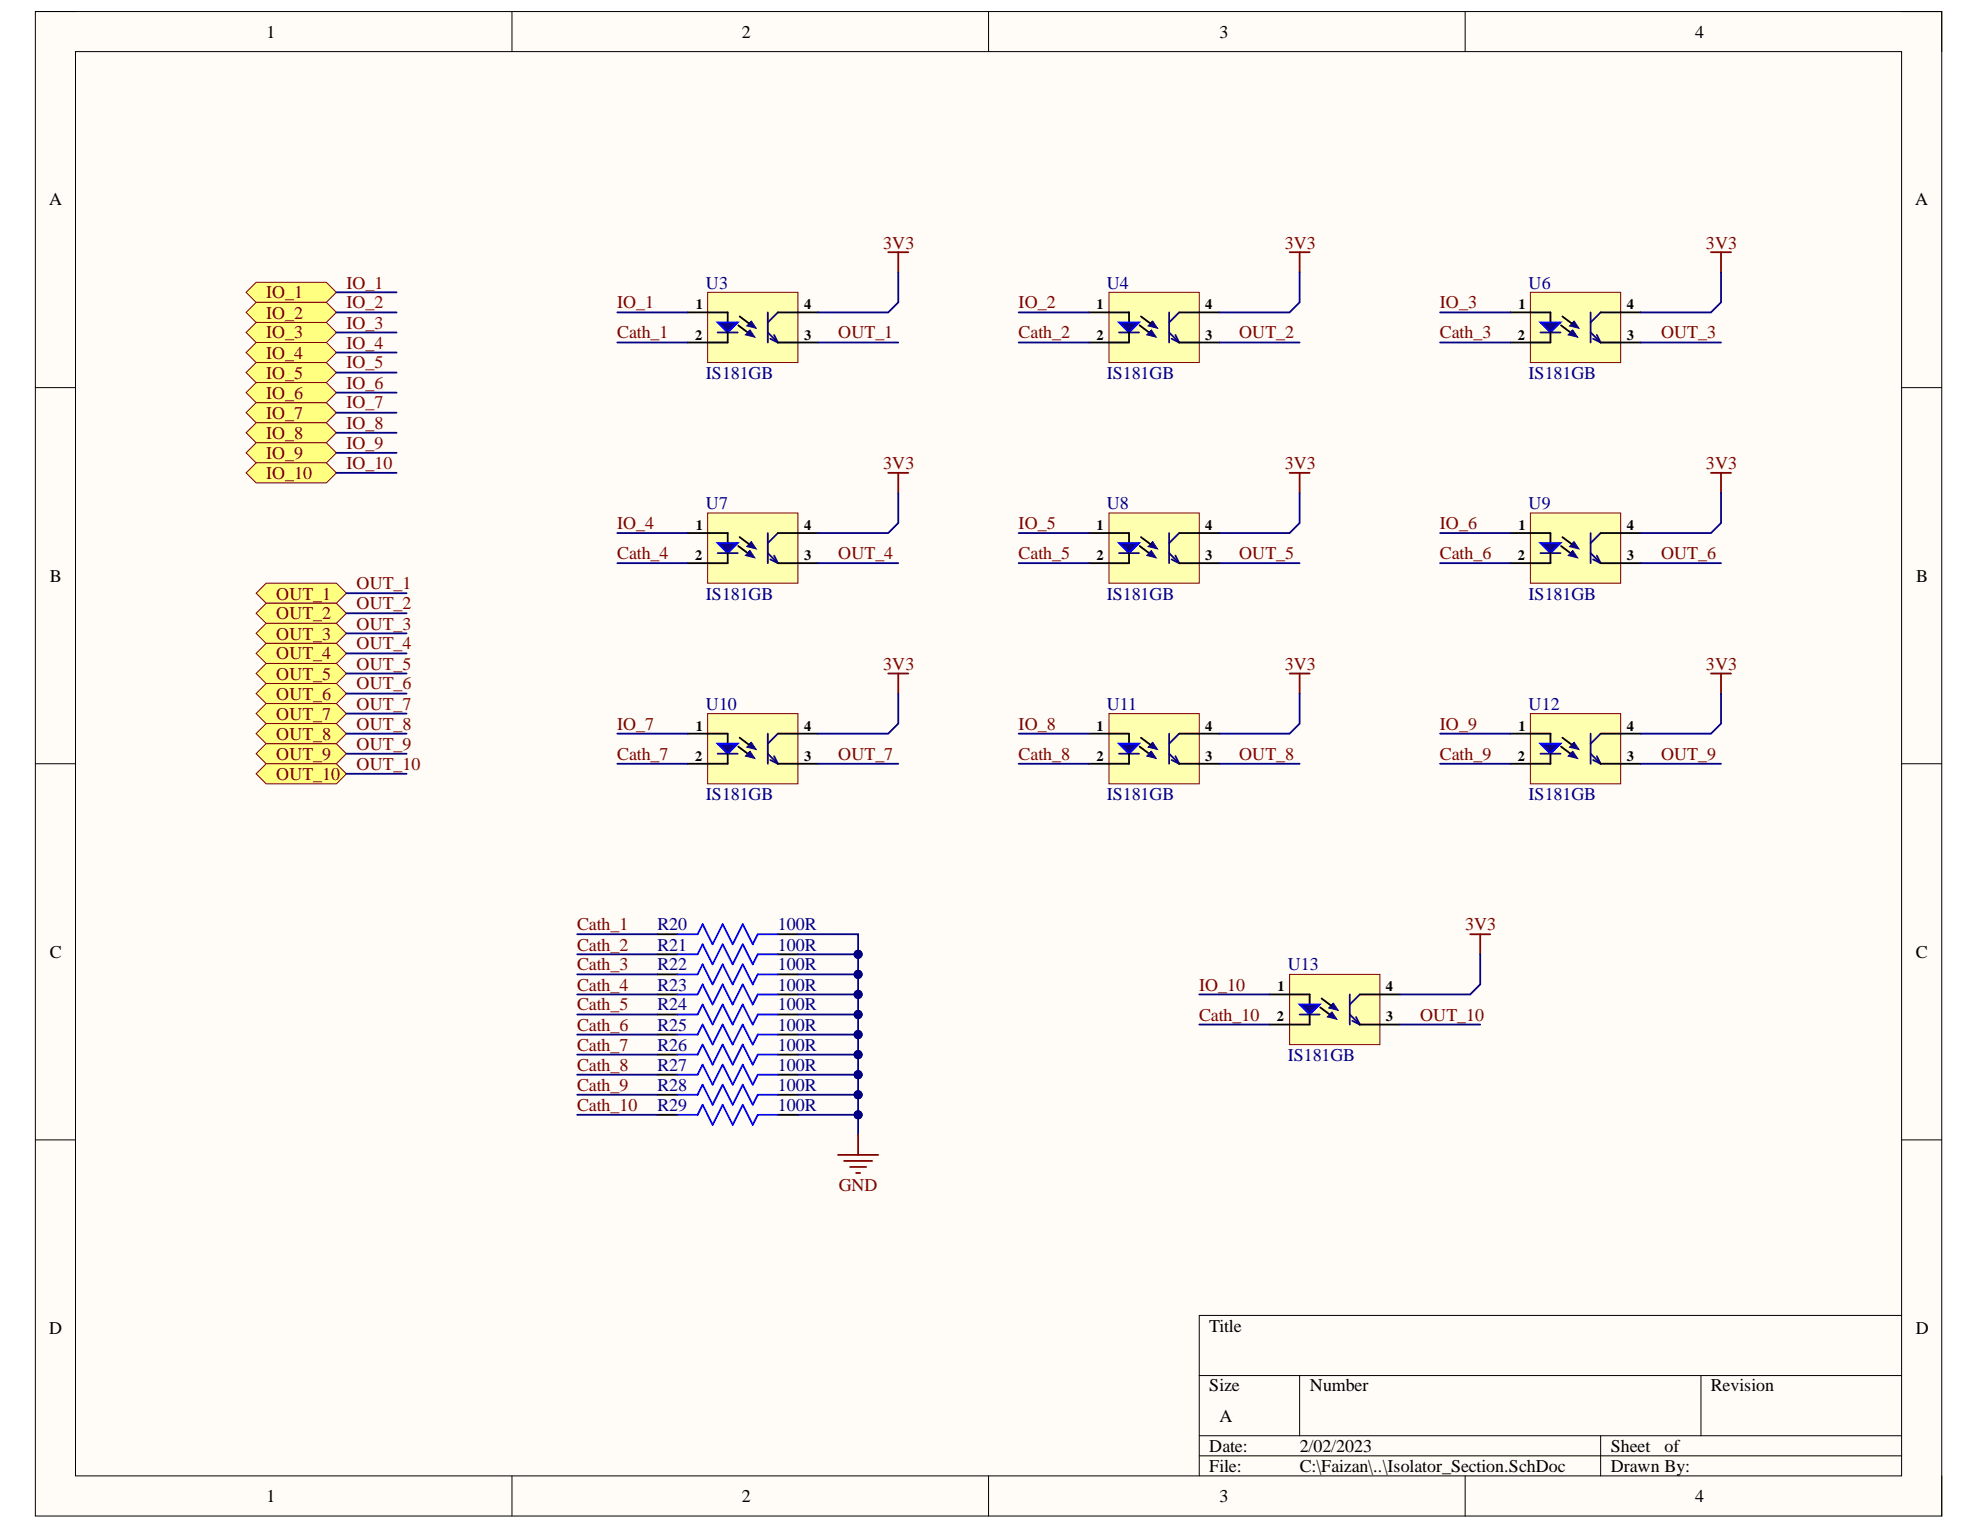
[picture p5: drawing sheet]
<svg xmlns="http://www.w3.org/2000/svg" width="279mm" height="216mm" viewBox="0 0 279 216" stroke-linecap="round" stroke-linejoin="round" font-family="sans-serif">
<path d="M5 1.6h269v212.3h-269z" fill-rule="evenodd" fill="#fffcf8"/>
<path d="M5 1.6h269v212.3h-269z" fill="none" stroke="#000" stroke-width=".14"/>
<path d="M10.7 7.3h257.6v201h-257.6z" fill-rule="evenodd" fill="#fffcf8"/>
<g fill="none" stroke="#000" stroke-width=".14">
<path d="M5 1.6h5.7M10.7 7.3h257.6v201h-257.6zM72.2 1.6v5.7M139.5 1.6v5.7M206.7 1.6v5.7M268.3 1.6h5.7v5.7M5 54.7h5.7M268.3 54.7h5.7M5 107.8h5.7M268.3 107.8h5.7M5 160.9h5.7M268.3 160.9h5.7"/>
<path d="M169.2 194.1h99.1M183.4 194.1v8.5M240 194.1v8.5M268.3 185.6h-99.1v22.7M72.2 208.3v5.6M139.5 208.3v5.6M169.2 202.6h99.1M169.2 205.4h99.1M206.7 208.3v5.6M225.9 202.6v5.7M274 208.3v5.6"/>
</g>
<path d="M99.9 41.3h12.7v9.9h-12.7z" fill-rule="evenodd" fill="#ffffb0"/>
<path d="M99.9 41.3h12.7v9.9h-12.7z" fill="none" stroke="#800000" stroke-width=".14"/>
<path d="M97 44.1h2.9M97 48.3h2.9M104.2 45.9l1.3 1" fill="none" stroke="#000" stroke-width=".25"/>
<path d="M105.8 46.6l.7 1-1.3-.4z" fill-rule="evenodd" fill="#0c0087"/>
<path d="M105.8 46.6l.7 1-1.3-.4z" fill="none" stroke="#0c0087" stroke-width=".14"/>
<path d="M105.7 45.7l.3-.4 .7 1-1.3-.3 .6-.7z" fill-rule="evenodd" fill="#0c0087"/>
<path d="M105.7 45.7l.3-.4 .7 1-1.3-.3 .6-.7z" fill="none" stroke="#0c0087" stroke-width=".14"/>
<path d="M99.9 44.1h2.8v1.4M104.4 44.6l1.3 1.1" fill="none" stroke="#000" stroke-width=".25"/>
<path d="M101.3 45.5h2.8l-1.4 1.4z" fill="#0c0087"/>
<path d="M101.3 45.5h2.8l-1.4 1.4zM95.6 131.8h2.8l.7-1.4 1.5 2.8 1.4-2.8 1.4 2.8 1.4-2.8 1.4 2.8 .7-1.4h2.9M95.6 137.5h2.8l.7-1.4 1.5 2.8 1.4-2.8 1.4 2.8 1.4-2.8 1.4 2.8 .7-1.4h2.9M95.6 134.7h2.8l.7-1.5 1.5 2.9 1.4-2.9 1.4 2.9 1.4-2.9 1.4 2.9 .7-1.4h2.9M95.6 143.2h2.8l.7-1.5 1.5 2.9 1.4-2.9 1.4 2.9 1.4-2.9 1.4 2.9 .7-1.4h2.9M95.6 140.3h2.8l.7-1.4 1.5 2.8 1.4-2.8 1.4 2.8 1.4-2.8 1.4 2.8 .7-1.4h2.9M95.6 146h2.8l.7-1.4 1.5 2.8 1.4-2.8 1.4 2.8 1.4-2.8 1.4 2.8 .7-1.4h2.9M95.6 148.8h2.8l.7-1.4 1.5 2.8 1.4-2.8 1.4 2.8 1.4-2.8 1.4 2.8 .7-1.4h2.9M95.6 151.6h2.8l.7-1.4 1.5 2.9 1.4-2.9 1.4 2.9 1.4-2.9 1.4 2.9 .7-1.5h2.9M95.6 154.5h2.8l.7-1.4 1.5 2.8 1.4-2.8 1.4 2.8 1.4-2.8 1.4 2.8 .7-1.4h2.9M95.6 157.3h2.8l.7-1.4 1.5 2.8 1.4-2.8 1.4 2.8 1.4-2.8 1.4 2.8 .7-1.4h2.9" fill="none" stroke="#00f" stroke-width=".25"/>
<path d="M101.3 46.9h2.8M108.3 44.1v4.2M108.3 46.9l1.5 1.4M108.7 47.8l1.1 .5M109.2 47.3l.6 1M109.8 44.1l-1.5 1.4" fill="none" stroke="#11037f" stroke-width=".25"/>
<g fill="none" stroke="#000" stroke-width=".25">
<path d="M102.7 46.9v1.4h-2.8M109.8 48.3h5.6M109.8 44.1h5.6M92.8 131.8h2.8M92.8 134.7h2.8M92.8 137.5h2.8M109.8 131.8h2.8M109.8 134.7h2.8M109.8 137.5h2.8M92.8 140.3h2.8M92.8 143.2h2.8M92.8 146h2.8"/>
<path d="M92.8 148.8h2.8M92.8 151.6h2.8M92.8 154.5h2.8M92.8 157.3h2.8M109.8 140.3h2.8M109.8 143.2h2.8M109.8 146h2.8M109.8 148.8h2.8M109.8 151.6h2.8M109.8 154.5h2.8M109.8 157.3h2.8"/>
</g>
<path d="M156.5 41.3h12.7v9.9h-12.7z" fill-rule="evenodd" fill="#ffffb0"/>
<path d="M156.5 41.3h12.7v9.9h-12.7z" fill="none" stroke="#800000" stroke-width=".14"/>
<path d="M153.7 44.1h2.8M153.7 48.3h2.8M160.8 45.9l1.4 1" fill="none" stroke="#000" stroke-width=".25"/>
<path d="M161.8 47.2l.7-.6-.3 .3 .3-.3 .7 1z" fill-rule="evenodd" fill="#0c0087"/>
<path d="M161.8 47.2l.7-.6-.3 .3 .3-.3 .7 1z" fill="none" stroke="#0c0087" stroke-width=".14"/>
<path d="M162 46l.7-.7-.4 .4 .4-.4 .6 1z" fill-rule="evenodd" fill="#0c0087"/>
<path d="M162 46l.7-.7-.4 .4 .4-.4 .6 1z" fill="none" stroke="#0c0087" stroke-width=".14"/>
<path d="M156.5 44.1h2.8v1.4M161 44.6l1.3 1.1" fill="none" stroke="#000" stroke-width=".25"/>
<path d="M157.9 45.5h2.8l-1.4 1.4z" fill="#0c0087"/>
<path d="M157.9 45.5h2.8l-1.4 1.4z" fill="none" stroke="#00f" stroke-width=".25"/>
<path d="M157.9 46.9h2.8M165 44.1v4.2M165 46.9l1.4 1.4M165.3 47.8l1.1 .5M165.9 47.3l.5 1M166.4 44.1l-1.4 1.4" fill="none" stroke="#11037f" stroke-width=".25"/>
<path d="M159.3 46.9v1.4h-2.8M166.4 48.3h5.7M166.4 44.1h5.7" fill="none" stroke="#000" stroke-width=".25"/>
<path d="M216 41.3h12.7v9.9h-12.7z" fill-rule="evenodd" fill="#ffffb0"/>
<path d="M216 41.3h12.7v9.9h-12.7z" fill="none" stroke="#800000" stroke-width=".14"/>
<path d="M213.1 44.1h2.9M213.1 48.3h2.9M220.3 45.9l1.3 1" fill="none" stroke="#000" stroke-width=".25"/>
<path d="M221.9 46.6l.7 1-1.3-.3z" fill-rule="evenodd" fill="#0c0087"/>
<path d="M221.9 46.6l.7 1-1.3-.3z" fill="none" stroke="#0c0087" stroke-width=".14"/>
<path d="M222.1 45.3l.7 1-1.3-.3z" fill-rule="evenodd" fill="#0c0087"/>
<path d="M222.1 45.3l.7 1-1.3-.3z" fill="none" stroke="#0c0087" stroke-width=".14"/>
<path d="M216 44.1h2.8v1.4M220.5 44.7l1.3 1" fill="none" stroke="#000" stroke-width=".25"/>
<path d="M217.4 45.5h2.8l-1.4 1.4z" fill="#0c0087"/>
<path d="M217.4 45.5h2.8l-1.4 1.4z" fill="none" stroke="#00f" stroke-width=".25"/>
<path d="M217.4 46.9h2.8M224.5 44.1v4.2M224.5 46.9l1.4 1.4M224.8 47.8l1.1 .5M225.3 47.3l.6 1M225.9 44.1l-1.4 1.4" fill="none" stroke="#11037f" stroke-width=".25"/>
<path d="M218.8 46.9v1.4h-2.8M225.9 48.3h5.6M225.9 44.1h5.6" fill="none" stroke="#000" stroke-width=".25"/>
<path d="M99.9 72.4h12.7v9.9h-12.7z" fill-rule="evenodd" fill="#ffffb0"/>
<path d="M99.9 72.4h12.7v9.9h-12.7z" fill="none" stroke="#800000" stroke-width=".14"/>
<path d="M97 75.2h2.9M97 79.5h2.9M104.2 77l1.3 1.1" fill="none" stroke="#000" stroke-width=".25"/>
<path d="M105.8 77.7l.7 1-1.3-.3z" fill-rule="evenodd" fill="#0c0087"/>
<path d="M105.8 77.7l.7 1-1.3-.3z" fill="none" stroke="#0c0087" stroke-width=".14"/>
<path d="M105.7 76.8l.3-.3 .7 1-1.3-.4 .6-.6z" fill-rule="evenodd" fill="#0c0087"/>
<path d="M105.7 76.8l.3-.3 .7 1-1.3-.4 .6-.6z" fill="none" stroke="#0c0087" stroke-width=".14"/>
<path d="M99.9 75.2h2.8v1.4M104.4 75.8l1.3 1" fill="none" stroke="#000" stroke-width=".25"/>
<path d="M101.3 76.6h2.8l-1.4 1.5z" fill="#0c0087"/>
<path d="M101.3 76.6h2.8l-1.4 1.5z" fill="none" stroke="#00f" stroke-width=".25"/>
<path d="M101.3 78.1h2.8M108.3 75.2v4.3M108.3 78.1l1.5 1.4M108.7 78.9l1.1 .6M109.2 78.4l.6 1.1M109.8 75.2l-1.5 1.4" fill="none" stroke="#11037f" stroke-width=".25"/>
<path d="M102.7 78.1v1.4h-2.8M109.8 79.5h5.6M109.8 75.2h5.6" fill="none" stroke="#000" stroke-width=".25"/>
<path d="M156.5 72.4h12.7v9.9h-12.7z" fill-rule="evenodd" fill="#ffffb0"/>
<path d="M156.5 72.4h12.7v9.9h-12.7z" fill="none" stroke="#800000" stroke-width=".14"/>
<path d="M153.7 75.2h2.8M153.7 79.5h2.8M160.8 77l1.4 1.1" fill="none" stroke="#000" stroke-width=".25"/>
<path d="M161.8 78.4l.7-.7-.3 .4 .3-.4 .7 1z" fill-rule="evenodd" fill="#0c0087"/>
<path d="M161.8 78.4l.7-.7-.3 .4 .3-.4 .7 1z" fill="none" stroke="#0c0087" stroke-width=".14"/>
<path d="M162 77.1l.7-.6-.4 .3 .4-.3 .6 1z" fill-rule="evenodd" fill="#0c0087"/>
<path d="M162 77.1l.7-.6-.4 .3 .4-.3 .6 1z" fill="none" stroke="#0c0087" stroke-width=".14"/>
<path d="M156.5 75.2h2.8v1.4M161 75.8l1.3 1" fill="none" stroke="#000" stroke-width=".25"/>
<path d="M157.9 76.6h2.8l-1.4 1.5z" fill="#0c0087"/>
<path d="M157.9 76.6h2.8l-1.4 1.5z" fill="none" stroke="#00f" stroke-width=".25"/>
<path d="M157.9 78.1h2.8M165 75.2v4.3M165 78.1l1.4 1.4M165.3 78.9l1.1 .6M165.9 78.4l.5 1.1M166.4 75.2l-1.4 1.4" fill="none" stroke="#11037f" stroke-width=".25"/>
<path d="M159.3 78.1v1.4h-2.8M166.4 79.5h5.7M166.4 75.2h5.7" fill="none" stroke="#000" stroke-width=".25"/>
<path d="M216 72.4h12.7v9.9h-12.7z" fill-rule="evenodd" fill="#ffffb0"/>
<path d="M216 72.4h12.7v9.9h-12.7z" fill="none" stroke="#800000" stroke-width=".14"/>
<path d="M213.1 75.2h2.9M213.1 79.5h2.9M220.3 77l1.3 1.1" fill="none" stroke="#000" stroke-width=".25"/>
<path d="M221.9 77.7l.7 1-1.3-.3z" fill-rule="evenodd" fill="#0c0087"/>
<path d="M221.9 77.7l.7 1-1.3-.3z" fill="none" stroke="#0c0087" stroke-width=".14"/>
<path d="M222.1 76.5l.7 1-1.3-.4z" fill-rule="evenodd" fill="#0c0087"/>
<path d="M222.1 76.5l.7 1-1.3-.4z" fill="none" stroke="#0c0087" stroke-width=".14"/>
<path d="M216 75.2h2.8v1.4M220.5 75.8l1.3 1" fill="none" stroke="#000" stroke-width=".25"/>
<path d="M217.4 76.6h2.8l-1.4 1.5z" fill="#0c0087"/>
<path d="M217.4 76.6h2.8l-1.4 1.5z" fill="none" stroke="#00f" stroke-width=".25"/>
<path d="M217.4 78.1h2.8M224.5 75.2v4.3M224.5 78.1l1.4 1.4M224.8 78.9l1.1 .6M225.3 78.4l.6 1.1M225.9 75.2l-1.4 1.4" fill="none" stroke="#11037f" stroke-width=".25"/>
<path d="M218.8 78.1v1.4h-2.8M225.9 79.5h5.6M225.9 75.2h5.6" fill="none" stroke="#000" stroke-width=".25"/>
<path d="M99.9 100.7h12.7v9.9h-12.7z" fill-rule="evenodd" fill="#ffffb0"/>
<path d="M99.9 100.7h12.7v9.9h-12.7z" fill="none" stroke="#800000" stroke-width=".14"/>
<path d="M97 103.5h2.9M97 107.8h2.9M104.2 105.4l1.3 1" fill="none" stroke="#000" stroke-width=".25"/>
<path d="M105.2 106.7l.6-.7-.3 .4 .3-.4 .7 1z" fill-rule="evenodd" fill="#0c0087"/>
<path d="M105.2 106.7l.6-.7-.3 .4 .3-.4 .7 1z" fill="none" stroke="#0c0087" stroke-width=".14"/>
<path d="M106 104.8l.7 1-1.3-.4z" fill-rule="evenodd" fill="#0c0087"/>
<path d="M106 104.8l.7 1-1.3-.4z" fill="none" stroke="#0c0087" stroke-width=".14"/>
<path d="M99.9 103.5h2.8v1.4M104.4 104.1l1.3 1" fill="none" stroke="#000" stroke-width=".25"/>
<path d="M101.3 104.9h2.8l-1.4 1.5z" fill="#0c0087"/>
<path d="M101.3 104.9h2.8l-1.4 1.5z" fill="none" stroke="#00f" stroke-width=".25"/>
<path d="M101.3 106.4h2.8M108.3 103.5v4.3M108.3 106.4l1.5 1.4M108.7 107.2l1.1 .6M109.2 106.7l.6 1.1M109.8 103.5l-1.5 1.4" fill="none" stroke="#11037f" stroke-width=".25"/>
<path d="M102.7 106.4v1.4h-2.8M109.8 107.8h5.6M109.8 103.5h5.6" fill="none" stroke="#000" stroke-width=".25"/>
<path d="M156.5 100.7h12.7v9.9h-12.7z" fill-rule="evenodd" fill="#ffffb0"/>
<path d="M156.5 100.7h12.7v9.9h-12.7z" fill="none" stroke="#800000" stroke-width=".14"/>
<path d="M153.7 103.5h2.8M153.7 107.8h2.8M160.8 105.4l1.4 1" fill="none" stroke="#000" stroke-width=".25"/>
<path d="M161.8 106.7l.7-.7-.3 .4 .3-.4 .7 1z" fill-rule="evenodd" fill="#0c0087"/>
<path d="M161.8 106.7l.7-.7-.3 .4 .3-.4 .7 1z" fill="none" stroke="#0c0087" stroke-width=".14"/>
<path d="M162 105.4l.7-.6-.4 .3 .4-.3 .6 1z" fill-rule="evenodd" fill="#0c0087"/>
<path d="M162 105.4l.7-.6-.4 .3 .4-.3 .6 1z" fill="none" stroke="#0c0087" stroke-width=".14"/>
<path d="M156.5 103.5h2.8v1.4M161 104.1l1.3 1" fill="none" stroke="#000" stroke-width=".25"/>
<path d="M157.9 104.9h2.8l-1.4 1.5z" fill="#0c0087"/>
<path d="M157.9 104.9h2.8l-1.4 1.5z" fill="none" stroke="#00f" stroke-width=".25"/>
<path d="M157.9 106.4h2.8M165 103.5v4.3M165 106.4l1.4 1.4M165.3 107.2l1.1 .6M165.9 106.7l.5 1.1M166.4 103.5l-1.4 1.4" fill="none" stroke="#11037f" stroke-width=".25"/>
<path d="M159.3 106.4v1.4h-2.8M166.4 107.8h5.7M166.4 103.5h5.7" fill="none" stroke="#000" stroke-width=".25"/>
<path d="M216 100.7h12.7v9.9h-12.7z" fill-rule="evenodd" fill="#ffffb0"/>
<path d="M216 100.7h12.7v9.9h-12.7z" fill="none" stroke="#800000" stroke-width=".14"/>
<path d="M213.1 103.5h2.9M213.1 107.8h2.9M220.3 105.4l1.3 1" fill="none" stroke="#000" stroke-width=".25"/>
<path d="M221.3 106.7l.6-.7-.3 .4 .3-.4 .7 1z" fill-rule="evenodd" fill="#0c0087"/>
<path d="M221.3 106.7l.6-.7-.3 .4 .3-.4 .7 1z" fill="none" stroke="#0c0087" stroke-width=".14"/>
<path d="M222.1 104.8l.7 1-1.3-.4z" fill-rule="evenodd" fill="#0c0087"/>
<path d="M222.1 104.8l.7 1-1.3-.4z" fill="none" stroke="#0c0087" stroke-width=".14"/>
<path d="M216 103.5h2.8v1.4M220.5 104.1l1.3 1" fill="none" stroke="#000" stroke-width=".25"/>
<path d="M217.4 104.9h2.8l-1.4 1.5z" fill="#0c0087"/>
<path d="M217.4 104.9h2.8l-1.4 1.5z" fill="none" stroke="#00f" stroke-width=".25"/>
<path d="M217.4 106.4h2.8M224.5 103.5v4.3M224.5 106.4l1.4 1.4M224.8 107.2l1.1 .6M225.3 106.7l.6 1.1M225.9 103.5l-1.4 1.4" fill="none" stroke="#11037f" stroke-width=".25"/>
<path d="M218.8 106.4v1.4h-2.8M225.9 107.8h5.6M225.9 103.5h5.6" fill="none" stroke="#000" stroke-width=".25"/>
<path d="M182 137.5h12.7v9.9h-12.7z" fill-rule="evenodd" fill="#ffffb0"/>
<path d="M182 137.5h12.7v9.9h-12.7z" fill="none" stroke="#800000" stroke-width=".14"/>
<path d="M179.1 140.3h2.9M179.1 144.6h2.9M186.3 142.2l1.3 1" fill="none" stroke="#000" stroke-width=".25"/>
<path d="M188 142.8l.6 1-1.3-.3z" fill-rule="evenodd" fill="#0c0087"/>
<path d="M188 142.8l.6 1-1.3-.3z" fill="none" stroke="#0c0087" stroke-width=".14"/>
<path d="M188.2 141.6l.6 1-1.3-.4z" fill-rule="evenodd" fill="#0c0087"/>
<path d="M188.2 141.6l.6 1-1.3-.4z" fill="none" stroke="#0c0087" stroke-width=".14"/>
<path d="M182 140.3h2.8v1.4M186.5 140.9l1.3 1" fill="none" stroke="#000" stroke-width=".25"/>
<path d="M183.4 141.7h2.8l-1.4 1.5z" fill="#0c0087"/>
<path d="M183.4 141.7h2.8l-1.4 1.5z" fill="none" stroke="#00f" stroke-width=".25"/>
<path d="M183.4 143.2h2.8M190.5 140.3v4.3M190.5 143.2l1.4 1.4M190.8 144l1.1 .6M191.3 143.5l.6 1.1M191.9 140.3l-1.4 1.4" fill="none" stroke="#11037f" stroke-width=".25"/>
<path d="M184.8 143.2v1.4h-2.8M191.9 144.6h5.6M191.9 140.3h5.6" fill="none" stroke="#000" stroke-width=".25"/>
<path d="M37.6 82.3h9.9l1.4 1.4-1.4 1.4h-9.9l-1.5-1.4z" fill-rule="evenodd" fill="#ffff80"/>
<path d="M37.6 82.3h9.9l1.4 1.4-1.4 1.4h-9.9l-1.5-1.4z" fill="none" stroke="#800000" stroke-width=".14"/>
<path d="M37.6 85.1h9.9l1.4 1.4-1.4 1.5h-9.9l-1.5-1.5z" fill-rule="evenodd" fill="#ffff80"/>
<path d="M37.6 85.1h9.9l1.4 1.4-1.4 1.5h-9.9l-1.5-1.5z" fill="none" stroke="#800000" stroke-width=".14"/>
<path d="M37.6 88h9.9l1.4 1.4-1.4 1.4h-9.9l-1.5-1.4z" fill-rule="evenodd" fill="#ffff80"/>
<path d="M37.6 88h9.9l1.4 1.4-1.4 1.4h-9.9l-1.5-1.4z" fill="none" stroke="#800000" stroke-width=".14"/>
<path d="M37.6 90.8h9.9l1.4 1.4-1.4 1.4h-9.9l-1.5-1.4z" fill-rule="evenodd" fill="#ffff80"/>
<path d="M37.6 90.8h9.9l1.4 1.4-1.4 1.4h-9.9l-1.5-1.4z" fill="none" stroke="#800000" stroke-width=".14"/>
<path d="M37.6 93.6h9.9l1.4 1.4-1.4 1.5h-9.9l-1.5-1.5z" fill-rule="evenodd" fill="#ffff80"/>
<path d="M37.6 93.6h9.9l1.4 1.4-1.4 1.5h-9.9l-1.5-1.5z" fill="none" stroke="#800000" stroke-width=".14"/>
<path d="M37.6 96.5h9.9l1.4 1.4-1.4 1.4h-9.9l-1.5-1.4z" fill-rule="evenodd" fill="#ffff80"/>
<path d="M37.6 96.5h9.9l1.4 1.4-1.4 1.4h-9.9l-1.5-1.4z" fill="none" stroke="#800000" stroke-width=".14"/>
<path d="M37.6 99.3h9.9l1.4 1.4-1.4 1.4h-9.9l-1.5-1.4z" fill-rule="evenodd" fill="#ffff80"/>
<path d="M37.6 99.3h9.9l1.4 1.4-1.4 1.4h-9.9l-1.5-1.4z" fill="none" stroke="#800000" stroke-width=".14"/>
<path d="M37.6 102.1h9.9l1.4 1.4-1.4 1.4h-9.9l-1.5-1.4z" fill-rule="evenodd" fill="#ffff80"/>
<path d="M37.6 102.1h9.9l1.4 1.4-1.4 1.4h-9.9l-1.5-1.4z" fill="none" stroke="#800000" stroke-width=".14"/>
<path d="M37.6 104.9h9.9l1.4 1.5-1.4 1.4h-9.9l-1.5-1.4z" fill-rule="evenodd" fill="#ffff80"/>
<path d="M37.6 104.9h9.9l1.4 1.5-1.4 1.4h-9.9l-1.5-1.4z" fill="none" stroke="#800000" stroke-width=".14"/>
<path d="M37.6 107.8h9.9l1.4 1.4-1.4 1.4h-9.9l-1.5-1.4z" fill-rule="evenodd" fill="#ffff80"/>
<path d="M37.6 107.8h9.9l1.4 1.4-1.4 1.4h-9.9l-1.5-1.4z" fill="none" stroke="#800000" stroke-width=".14"/>
<path d="M34.7 41.3l1.4-1.5h10l1.4 1.5-1.4 1.4h-10z" fill-rule="evenodd" fill="#ffff80"/>
<path d="M34.7 41.3l1.4-1.5h10l1.4 1.5-1.4 1.4h-10z" fill="none" stroke="#800000" stroke-width=".14"/>
<path d="M34.7 44.1l1.4-1.4h10l1.4 1.4-1.4 1.4h-10z" fill-rule="evenodd" fill="#ffff80"/>
<path d="M34.7 44.1l1.4-1.4h10l1.4 1.4-1.4 1.4h-10z" fill="none" stroke="#800000" stroke-width=".14"/>
<path d="M34.7 46.9l1.4-1.4h10l1.4 1.4-1.4 1.4h-10z" fill-rule="evenodd" fill="#ffff80"/>
<path d="M34.7 46.9l1.4-1.4h10l1.4 1.4-1.4 1.4h-10z" fill="none" stroke="#800000" stroke-width=".14"/>
<path d="M34.7 49.7l1.4-1.4h10l1.4 1.4-1.4 1.5h-10z" fill-rule="evenodd" fill="#ffff80"/>
<path d="M34.7 49.7l1.4-1.4h10l1.4 1.4-1.4 1.5h-10z" fill="none" stroke="#800000" stroke-width=".14"/>
<path d="M34.7 52.6l1.4-1.4h10l1.4 1.4-1.4 1.4h-10z" fill-rule="evenodd" fill="#ffff80"/>
<path d="M34.7 52.6l1.4-1.4h10l1.4 1.4-1.4 1.4h-10z" fill="none" stroke="#800000" stroke-width=".14"/>
<path d="M34.7 55.4l1.4-1.4h10l1.4 1.4-1.4 1.4h-10z" fill-rule="evenodd" fill="#ffff80"/>
<path d="M34.7 55.4l1.4-1.4h10l1.4 1.4-1.4 1.4h-10z" fill="none" stroke="#800000" stroke-width=".14"/>
<path d="M34.7 58.2l1.4-1.4h10l1.4 1.4-1.4 1.5h-10z" fill-rule="evenodd" fill="#ffff80"/>
<path d="M34.7 58.2l1.4-1.4h10l1.4 1.4-1.4 1.5h-10z" fill="none" stroke="#800000" stroke-width=".14"/>
<path d="M34.7 61.1l1.4-1.4h10l1.4 1.4-1.4 1.4h-10z" fill-rule="evenodd" fill="#ffff80"/>
<path d="M34.7 61.1l1.4-1.4h10l1.4 1.4-1.4 1.4h-10z" fill="none" stroke="#800000" stroke-width=".14"/>
<path d="M34.7 63.9l1.4-1.4h10l1.4 1.4-1.4 1.4h-10z" fill-rule="evenodd" fill="#ffff80"/>
<path d="M34.7 63.9l1.4-1.4h10l1.4 1.4-1.4 1.4h-10z" fill="none" stroke="#800000" stroke-width=".14"/>
<path d="M34.7 66.7l1.4-1.4h10l1.4 1.4-1.4 1.4h-10z" fill-rule="evenodd" fill="#ffff80"/>
<path d="M34.7 66.7l1.4-1.4h10l1.4 1.4-1.4 1.4h-10z" fill="none" stroke="#800000" stroke-width=".14"/>
<path d="M87.1 48.3h9.9M115.4 48.3h11.4M81.4 131.8h11.4M112.6 131.8h8.5v28.3" fill="none" stroke="#000080" stroke-width=".25"/>
<circle cx="121.1" cy="134.7" r=".57" fill="#000080"/>
<circle cx="121.1" cy="134.7" r=".57" fill="none" stroke="#000080" stroke-width=".14"/>
<circle cx="121.1" cy="137.5" r=".57" fill="#000080"/>
<circle cx="121.1" cy="137.5" r=".57" fill="none" stroke="#000080" stroke-width=".14"/>
<circle cx="121.1" cy="140.3" r=".57" fill="#000080"/>
<circle cx="121.1" cy="140.3" r=".57" fill="none" stroke="#000080" stroke-width=".14"/>
<circle cx="121.1" cy="143.2" r=".57" fill="#000080"/>
<circle cx="121.1" cy="143.2" r=".57" fill="none" stroke="#000080" stroke-width=".14"/>
<circle cx="121.1" cy="146" r=".57" fill="#000080"/>
<circle cx="121.1" cy="146" r=".57" fill="none" stroke="#000080" stroke-width=".14"/>
<circle cx="121.1" cy="148.8" r=".57" fill="#000080"/>
<circle cx="121.1" cy="148.8" r=".57" fill="none" stroke="#000080" stroke-width=".14"/>
<circle cx="121.1" cy="151.6" r=".57" fill="#000080"/>
<circle cx="121.1" cy="151.6" r=".57" fill="none" stroke="#000080" stroke-width=".14"/>
<circle cx="121.1" cy="154.5" r=".57" fill="#000080"/>
<circle cx="121.1" cy="154.5" r=".57" fill="none" stroke="#000080" stroke-width=".14"/>
<circle cx="121.1" cy="157.3" r=".57" fill="#000080"/>
<circle cx="121.1" cy="157.3" r=".57" fill="none" stroke="#000080" stroke-width=".14"/>
<path d="M112.6 134.7h8.5" fill="none" stroke="#000080" stroke-width=".25"/>
<circle cx="121.1" cy="134.7" r=".57" fill="#000080"/>
<circle cx="121.1" cy="134.7" r=".57" fill="none" stroke="#000080" stroke-width=".14"/>
<path d="M81.4 134.7h11.4M81.4 137.5h11.4M112.6 137.5h8.5" fill="none" stroke="#000080" stroke-width=".25"/>
<circle cx="121.1" cy="137.5" r=".57" fill="#000080"/>
<circle cx="121.1" cy="137.5" r=".57" fill="none" stroke="#000080" stroke-width=".14"/>
<path d="M81.4 140.3h11.4M112.6 140.3h8.5" fill="none" stroke="#000080" stroke-width=".25"/>
<circle cx="121.1" cy="140.3" r=".57" fill="#000080"/>
<circle cx="121.1" cy="140.3" r=".57" fill="none" stroke="#000080" stroke-width=".14"/>
<path d="M81.4 143.2h11.4M112.6 146h8.5" fill="none" stroke="#000080" stroke-width=".25"/>
<circle cx="121.1" cy="146" r=".57" fill="#000080"/>
<circle cx="121.1" cy="146" r=".57" fill="none" stroke="#000080" stroke-width=".14"/>
<path d="M81.4 146h11.4M81.4 148.8h11.4M112.6 148.8h8.5" fill="none" stroke="#000080" stroke-width=".25"/>
<circle cx="121.1" cy="148.8" r=".57" fill="#000080"/>
<circle cx="121.1" cy="148.8" r=".57" fill="none" stroke="#000080" stroke-width=".14"/>
<path d="M81.4 151.6h11.4M112.6 151.6h8.5" fill="none" stroke="#000080" stroke-width=".25"/>
<circle cx="121.1" cy="151.6" r=".57" fill="#000080"/>
<circle cx="121.1" cy="151.6" r=".57" fill="none" stroke="#000080" stroke-width=".14"/>
<path d="M112.6 143.2h8.5" fill="none" stroke="#000080" stroke-width=".25"/>
<circle cx="121.1" cy="143.2" r=".57" fill="#000080"/>
<circle cx="121.1" cy="143.2" r=".57" fill="none" stroke="#000080" stroke-width=".14"/>
<path d="M112.6 154.5h8.5" fill="none" stroke="#000080" stroke-width=".25"/>
<circle cx="121.1" cy="154.5" r=".57" fill="#000080"/>
<circle cx="121.1" cy="154.5" r=".57" fill="none" stroke="#000080" stroke-width=".14"/>
<path d="M112.6 157.3h8.5" fill="none" stroke="#000080" stroke-width=".25"/>
<circle cx="121.1" cy="157.3" r=".57" fill="#000080"/>
<circle cx="121.1" cy="157.3" r=".57" fill="none" stroke="#000080" stroke-width=".14"/>
<g fill="none" stroke="#000080" stroke-width=".25">
<path d="M126.8 38.4v4.3l-1.5 1.4h-9.9M183.4 38.4v4.3l-1.4 1.4h-9.9M242.9 38.4v4.3l-1.5 1.4h-9.9M47.5 44.1h8.5M47.5 41.3h8.5M47.5 46.9h8.5M47.5 49.7h8.5M47.5 52.6h8.5M47.5 55.4h8.5M47.5 58.2h8.5M87.1 44.1h9.9M143.7 44.1h10"/>
<path d="M143.7 48.3h10M172.1 48.3h11.3M203.2 44.1h9.9M203.2 48.3h9.9M231.5 48.3h11.4M47.5 61.1h8.5M47.5 63.9h8.5M47.5 66.7h8.5M87.1 79.5h9.9M87.1 75.2h9.9M115.4 79.5h11.4M126.8 69.6v4.2l-1.5 1.4h-9.9"/>
<path d="M143.7 79.5h10M143.7 75.2h10M172.1 79.5h11.3M183.4 69.6v4.2l-1.4 1.4h-9.9M203.2 79.5h9.9M203.2 75.2h9.9M231.5 79.5h11.4M242.9 69.6v4.2l-1.5 1.4h-9.9M48.9 83.7h8.5M48.9 86.5h8.5M48.9 89.4h8.5M48.9 92.2h8.5"/>
<path d="M48.9 95h8.5M48.9 97.9h8.5M126.8 97.9v4.2l-1.5 1.4h-9.9M183.4 97.9v4.2l-1.4 1.4h-9.9M242.9 97.9v4.2l-1.5 1.4h-9.9M48.9 103.5h8.5M48.9 100.7h8.5M48.9 106.4h8.5M48.9 109.2h8.5M87.1 107.8h9.9M87.1 103.5h9.9M115.4 107.8h11.4"/>
<path d="M143.7 107.8h10M143.7 103.5h10M172.1 107.8h11.3M203.2 107.8h9.9M203.2 103.5h9.9M231.5 107.8h11.4M208.9 134.7v4.2l-1.4 1.4h-10M81.4 157.3h11.4M81.4 154.5h11.4M169.2 144.6h9.9M169.2 140.3h9.9M197.5 144.6h11.4"/>
</g>
<g fill="none" stroke="#800000" stroke-width=".25">
<path d="M125.3 35.6h2.9M126.8 35.6v2.8M182 35.6h2.8M183.4 35.6v2.8M241.4 35.6h2.9M242.9 35.6v2.8M125.3 66.7h2.9M126.8 66.7v2.9M182 66.7h2.8M183.4 66.7v2.9M241.4 66.7h2.9M242.9 66.7v2.9"/>
<path d="M125.3 95h2.9M126.8 95v2.9M182 95h2.8M183.4 95v2.9M241.4 95h2.9M242.9 95v2.9M207.5 131.8h2.8M208.9 131.8v2.9M118.3 163h5.6M119.1 163.8h4M120 164.7h2.2M120.8 165.5h.6"/>
<path d="M121.1 160.1v2.9"/>
</g>
<g font-size="2.5">
<text x="37.6" y="5.3">1</text>
<text x="104.7" y="5.3">2</text>
<text x="172.1" y="5.3">3</text>
<text x="239.2" y="5.3">4</text>
<text x="6.9" y="29">A</text>
<text x="270.2" y="29">A</text>
<text x="7" y="82.1">B</text>
<text x="270.4" y="82.1">B</text>
<text x="7" y="135.2">C</text>
<text x="270.3" y="135.2">C</text>
<text x="6.9" y="188.2">D</text>
<text x="170.6" y="187.9">Title</text>
<text x="270.3" y="188.2">D</text>
<text x="170.6" y="196.3">Size</text>
<text x="184.8" y="196.3">Number</text>
<text x="241.4" y="196.3">Revision</text>
<text x="172.1" y="200.7">A</text>
<text x="170.6" y="204.9">Date:</text>
<text x="170.6" y="207.7">File:</text>
<text x="183.4" y="204.9">2/02/2023</text>
<text x="183.4" y="207.7">C:\Faizan\..\Isolator_Section.SchDoc</text>
<text x="227.3" y="204.9">Sheet</text>
<text x="227.3" y="207.7">Drawn By:</text>
<text x="234.9" y="204.9">of</text>
<text x="37.6" y="212">1</text>
<text x="104.7" y="212">2</text>
<text x="172.1" y="212">3</text>
<text x="239.2" y="212">4</text>
</g>
<g font-size="2.5" fill="#800000">
<text x="124.6" y="35.1">3V3</text>
<text x="181.3" y="35.1">3V3</text>
<text x="240.7" y="35.1">3V3</text>
<text x="48.9" y="40.7">IO_1</text>
<text x="37.5" y="42.1">IO_1</text>
<text x="37.5" y="45">IO_2</text>
<text x="37.5" y="47.8">IO_3</text>
<text x="48.9" y="43.5">IO_2</text>
<text x="48.9" y="46.4">IO_3</text>
<text x="87.1" y="47.8">Cath_1</text>
<text x="87.1" y="43.5">IO_1</text>
<text x="118.3" y="47.8">OUT_1</text>
<text x="143.7" y="47.8">Cath_2</text>
<text x="143.7" y="43.5">IO_2</text>
<text x="174.9" y="47.8">OUT_2</text>
<text x="203.2" y="47.8">Cath_3</text>
<text x="203.2" y="43.5">IO_3</text>
<text x="234.4" y="47.8">OUT_3</text>
<text x="37.5" y="50.6">IO_4</text>
<text x="37.5" y="53.4">IO_5</text>
<text x="48.9" y="49.2">IO_4</text>
<text x="48.9" y="52">IO_5</text>
<text x="37.5" y="56.3">IO_6</text>
<text x="37.5" y="59.1">IO_7</text>
<text x="48.9" y="54.9">IO_6</text>
<text x="48.9" y="57.6">IO_7</text>
<text x="37.5" y="62">IO_8</text>
<text x="37.5" y="64.7">IO_9</text>
<text x="48.9" y="63.3">IO_9</text>
<text x="48.9" y="60.5">IO_8</text>
<text x="37.5" y="67.6">IO_10</text>
<text x="48.9" y="66.2">IO_10</text>
<text x="124.6" y="66.2">3V3</text>
<text x="181.3" y="66.2">3V3</text>
<text x="240.7" y="66.2">3V3</text>
<text x="87.1" y="74.6">IO_4</text>
<text x="143.7" y="74.6">IO_5</text>
<text x="203.2" y="74.6">IO_6</text>
<text x="50.3" y="83.2">OUT_1</text>
<text x="87.1" y="78.9">Cath_4</text>
<text x="118.3" y="78.9">OUT_4</text>
<text x="143.7" y="78.9">Cath_5</text>
<text x="174.9" y="78.9">OUT_5</text>
<text x="203.2" y="78.9">Cath_6</text>
<text x="234.4" y="78.9">OUT_6</text>
<text x="39" y="84.6">OUT_1</text>
<text x="39" y="87.4">OUT_2</text>
<text x="50.3" y="86">OUT_2</text>
<text x="50.3" y="88.8">OUT_3</text>
<text x="39" y="90.3">OUT_3</text>
<text x="39" y="93.1">OUT_4</text>
<text x="39" y="95.9">OUT_5</text>
<text x="50.3" y="91.6">OUT_4</text>
<text x="50.3" y="94.5">OUT_5</text>
<text x="124.6" y="94.5">3V3</text>
<text x="181.3" y="94.5">3V3</text>
<text x="240.7" y="94.5">3V3</text>
<text x="39" y="98.7">OUT_6</text>
<text x="39" y="101.6">OUT_7</text>
<text x="50.3" y="97.3">OUT_6</text>
<text x="50.3" y="100.2">OUT_7</text>
<text x="39" y="104.4">OUT_8</text>
<text x="39" y="107.3">OUT_9</text>
<text x="50.3" y="102.9">OUT_8</text>
<text x="50.3" y="105.8">OUT_9</text>
<text x="87.1" y="107.3">Cath_7</text>
<text x="87.1" y="102.9">IO_7</text>
<text x="118.3" y="107.3">OUT_7</text>
<text x="143.7" y="107.3">Cath_8</text>
<text x="143.7" y="102.9">IO_8</text>
<text x="174.9" y="107.3">OUT_8</text>
<text x="203.2" y="107.3">Cath_9</text>
<text x="203.2" y="102.9">IO_9</text>
<text x="234.4" y="107.3">OUT_9</text>
<text x="39" y="110">OUT_10</text>
<text x="50.3" y="108.6">OUT_10</text>
<text x="81.4" y="131.3">Cath_1</text>
<text x="206.7" y="131.3">3V3</text>
<text x="81.4" y="134.1">Cath_2</text>
<text x="81.4" y="136.9">Cath_3</text>
<text x="81.4" y="139.8">Cath_4</text>
<text x="81.4" y="142.6">Cath_5</text>
<text x="169.2" y="139.8">IO_10</text>
<text x="81.4" y="145.5">Cath_6</text>
<text x="81.4" y="148.3">Cath_7</text>
<text x="169.2" y="144">Cath_10</text>
<text x="200.4" y="144">OUT_10</text>
<text x="81.4" y="151.1">Cath_8</text>
<text x="81.4" y="153.9">Cath_9</text>
<text x="81.4" y="156.8">Cath_10</text>
<text x="118.4" y="168.1">GND</text>
</g>
<g font-size="2.5" fill="#000080">
<text x="99.6" y="40.7">U3</text>
<text x="156.2" y="40.7">U4</text>
<text x="215.7" y="40.7">U6</text>
<text x="99.6" y="53.4">IS181GB</text>
<text x="156.2" y="53.4">IS181GB</text>
<text x="215.7" y="53.4">IS181GB</text>
<text x="99.6" y="71.8">U7</text>
<text x="156.2" y="71.8">U8</text>
<text x="215.7" y="71.8">U9</text>
<text x="99.6" y="84.6">IS181GB</text>
<text x="156.2" y="84.6">IS181GB</text>
<text x="215.7" y="84.6">IS181GB</text>
<text x="99.6" y="100.2">U10</text>
<text x="156.2" y="100.2">U11</text>
<text x="215.7" y="100.2">U12</text>
<text x="99.6" y="112.8">IS181GB</text>
<text x="156.2" y="112.8">IS181GB</text>
<text x="215.7" y="112.8">IS181GB</text>
<text x="92.8" y="131.3">R20</text>
<text x="109.8" y="131.3">100R</text>
<text x="92.8" y="134.1">R21</text>
<text x="92.8" y="136.9">R22</text>
<text x="109.8" y="134.1">100R</text>
<text x="109.8" y="136.9">100R</text>
<text x="181.7" y="136.9">U13</text>
<text x="92.8" y="139.8">R23</text>
<text x="92.8" y="142.6">R24</text>
<text x="109.8" y="139.8">100R</text>
<text x="109.8" y="142.6">100R</text>
<text x="92.8" y="145.5">R25</text>
<text x="92.8" y="148.3">R26</text>
<text x="109.8" y="145.5">100R</text>
<text x="109.8" y="148.3">100R</text>
<text x="181.7" y="149.7">IS181GB</text>
<text x="92.8" y="151.1">R27</text>
<text x="92.8" y="153.9">R28</text>
<text x="109.8" y="151.1">100R</text>
<text x="109.8" y="153.9">100R</text>
<text x="92.8" y="156.8">R29</text>
<text x="109.8" y="156.8">100R</text>
</g>
<g font-size="2">
<text x="98.1" y="47.9">2</text>
<text x="98.2" y="43.6">1</text>
<text x="113.5" y="47.9">3</text>
<text x="113.5" y="43.6">4</text>
<text x="154.7" y="43.6">1</text>
<text x="154.7" y="47.9">2</text>
<text x="170" y="47.9">3</text>
<text x="170" y="43.6">4</text>
<text x="214.2" y="47.9">2</text>
<text x="214.3" y="43.6">1</text>
<text x="229.6" y="47.9">3</text>
<text x="229.6" y="43.6">4</text>
<text x="98.2" y="74.8">1</text>
<text x="113.5" y="74.8">4</text>
<text x="154.7" y="74.8">1</text>
<text x="170" y="74.8">4</text>
<text x="214.3" y="74.8">1</text>
<text x="229.6" y="74.8">4</text>
<text x="98.1" y="79">2</text>
<text x="113.5" y="79">3</text>
<text x="154.7" y="79">2</text>
<text x="170" y="79">3</text>
<text x="214.2" y="79">2</text>
<text x="229.6" y="79">3</text>
<text x="98.1" y="107.3">2</text>
<text x="98.2" y="103.1">1</text>
<text x="113.5" y="107.3">3</text>
<text x="113.5" y="103.1">4</text>
<text x="154.7" y="103.1">1</text>
<text x="154.7" y="107.3">2</text>
<text x="170" y="107.3">3</text>
<text x="170" y="103.1">4</text>
<text x="214.2" y="107.3">2</text>
<text x="214.3" y="103.1">1</text>
<text x="229.6" y="107.3">3</text>
<text x="229.6" y="103.1">4</text>
<text x="180.3" y="139.9">1</text>
<text x="195.6" y="139.9">4</text>
<text x="180.2" y="144.1">2</text>
<text x="195.6" y="144.1">3</text>
</g>
</svg>
